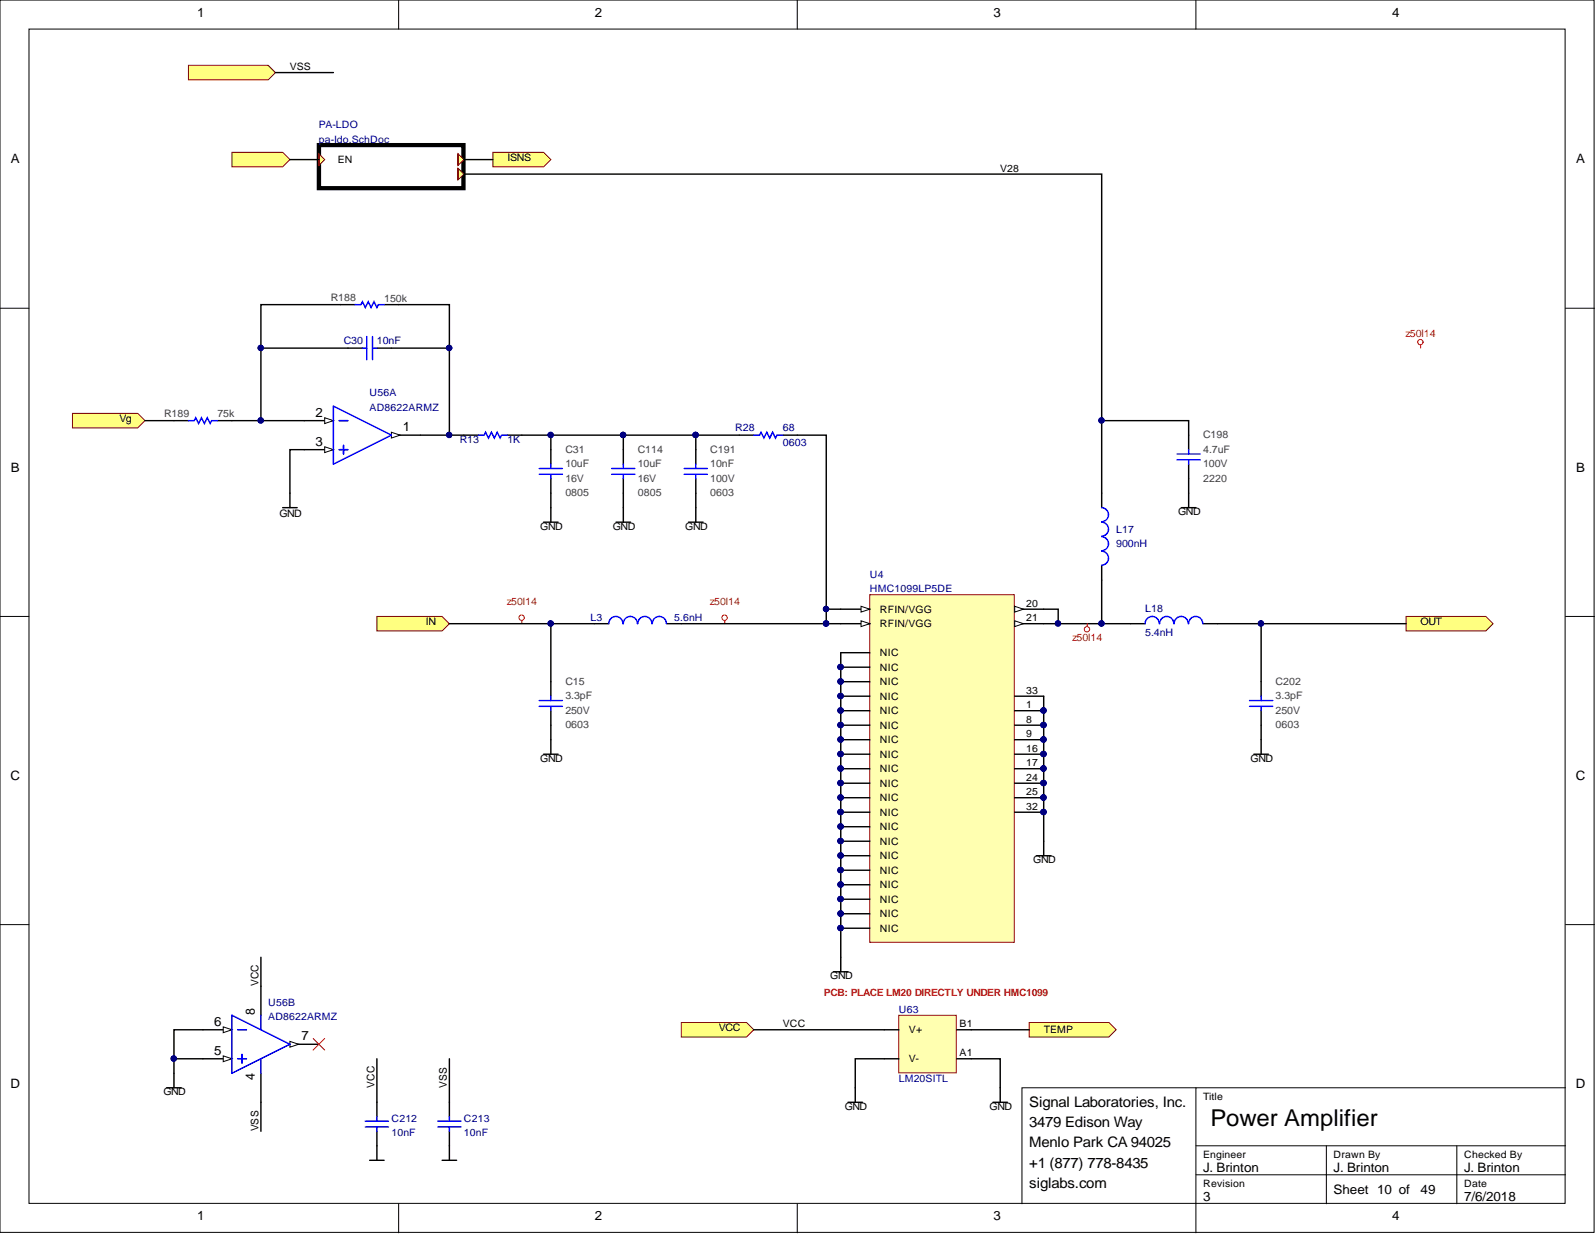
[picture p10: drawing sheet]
<svg xmlns="http://www.w3.org/2000/svg" width="279mm" height="216mm" viewBox="0 0 279 216" stroke-linecap="round" stroke-linejoin="round" font-family="sans-serif">
<g fill="#fff" stroke="#000" stroke-width=".18">
<path d="M0 0h279.1v215.6h-279.1z"/>
<path d="M5.1 5.1h268.9v205.4h-268.9z"/>
</g>
<g fill="none" stroke="#000" stroke-width=".18">
<path d="M69.8 0v5.1M139.6 0v5.1M209.4 0v5.1M0 53.9h5.1M274.1 53.9h5M0 107.9h5.1M274.1 107.9h5M0 161.8h5.1M274.1 161.8h5M209.4 190.3h-30.5v20.3M274.1 190.3h-64.7v25.4M69.8 210.6v5.1"/>
<path d="M139.6 210.6v5.1M209.4 200.5h64.7M209.4 205.5h64.7M232.2 200.5v10.1M255 200.5v10.1"/>
</g>
<g fill="#ffff80" stroke="#800000" stroke-width=".18">
<path d="M66 107.9h11.4l1.3 1.2-1.3 1.3h-11.4z" fill-rule="evenodd"/>
<path d="M246.2 107.9h13.9l1.3 1.2-1.3 1.3h-13.9z" fill-rule="evenodd"/>
<path d="M12.7 72.3h11.4l1.3 1.3-1.3 1.3h-11.4z" fill-rule="evenodd"/>
</g>
<g fill="none" stroke="#000" stroke-width=".25">
<path d="M109.1 78.7v2.5M121.8 78.7v2.5M129.4 76.1h2.6M137 76.1h2.6M208.1 76.1v2.6M107.9 91.4h2.5M109.1 83.7v2.6M109.1 88.8v2.6M120.5 91.4h2.6M121.8 83.7v2.6M121.8 88.8v2.6M192.9 86.3v2.5"/>
<path d="M192.9 99v2.5M206.8 88.8h2.6M208.1 81.2v2.5M208.1 86.3v2.5M197.9 109.1h2.6M210.6 109.1h2.6M220.8 119.3v2.5M219.5 132h2.5M220.8 124.3v2.6M220.8 129.4v2.6M148.5 192.9h2.5M149.7 190.3v2.6"/>
</g>
<g fill="none" stroke="#00f" stroke-width=".25">
<path d="M132 76.1h1l.2-.5 .5 1 .5-1 .6 1 .5-1 .5 1 .2-.5h1M206.1 79.4h4M208.1 78.7v.7M107.1 82h4.1M107.1 83h4.1M109.1 81.2v.8M109.1 83v.7M119.8 82h4M119.8 83h4M121.8 81.2v.8M121.8 83v.7M192.9 88.8a1.23 1.23 0 0 1 1.2 1.3 1.23 1.23 0 0 1-1.2 1.2"/>
<path d="M192.9 91.4a1.23 1.23 0 0 1 1.2 1.2 1.23 1.23 0 0 1-1.2 1.2M192.9 93.9a1.23 1.23 0 0 1 1.2 1.2 1.23 1.23 0 0 1-1.2 1.3M192.9 96.4a1.23 1.23 0 0 1 1.2 1.3 1.23 1.23 0 0 1-1.2 1.2M206.1 80.4h4M208.1 80.4v.8M202.9 109.1a1.23 1.23 0 0 0-1.2-1.2 1.23 1.23 0 0 0-1.2 1.2M205.5 109.1a1.23 1.23 0 0 0-1.3-1.2 1.23 1.23 0 0 0-1.2 1.2M208 109.1a1.23 1.23 0 0 0-1.2-1.2 1.23 1.23 0 0 0-1.2 1.2M210.6 109.1a1.23 1.23 0 0 0-1.3-1.2 1.23 1.23 0 0 0-1.2 1.2M218.7 122.6h4.1M218.7 123.6h4.1M220.8 121.8v.8"/>
<path d="M220.8 123.6v.7"/>
</g>
<g fill="#ffff80" stroke="#800000" stroke-width=".18">
<path d="M180.2 178.9h13.9l1.3 1.3-1.3 1.2h-13.9z" fill-rule="evenodd"/>
<path d="M119.3 178.9h11.4l1.3 1.3-1.3 1.2h-11.4z" fill-rule="evenodd"/>
</g>
<g fill="none" stroke="#f00" stroke-width=".18">
<path d="M248.7 60.4v.5M126.9 108.6v.5"/>
<circle cx="248.7" cy="59.9" r=".47"/>
<circle cx="126.8" cy="108.1" r=".47"/>
</g>
<path d="M157.3 177.6h10.1v10.1h-10.1z" fill="#ffffb0" stroke="#800000" stroke-width=".18"/>
<path d="M154.8 180.2h2.5M154.8 185.2h2.5M167.5 180.2h2.5M167.5 185.2h2.5M173.8 192.9h2.6M175.1 190.3v2.6" fill="none" stroke="#000" stroke-width=".25"/>
<path d="M55.8 25.4h25.3v7.5h-25.3z" fill="#fff" stroke="#000" stroke-width=".75"/>
<path d="M80.2 26.9l1 1-1 1z" fill="#ffff80"/>
<path d="M80.2 26.9l1 1-1 1z" fill="none" stroke="#800000" stroke-width=".18"/>
<path d="M55.8 26.9l1 1-1 1z" fill="#ffff80"/>
<path d="M55.8 26.9l1 1-1 1z" fill="none" stroke="#800000" stroke-width=".18"/>
<path d="M80.2 29.4l1 1.1-1 1z" fill="#ffff80"/>
<path d="M80.2 29.4l1 1.1-1 1z" fill="none" stroke="#800000" stroke-width=".18"/>
<g fill="#ffff80" stroke="#800000" stroke-width=".18">
<path d="M40.6 26.7h8.9l1.3 1.2-1.3 1.3h-8.9z" fill-rule="evenodd"/>
<path d="M86.3 26.7h8.9l1.2 1.2-1.2 1.3h-8.9z" fill-rule="evenodd"/>
</g>
<path d="M59.6 53.3h2.6M67.2 53.3h2.6M30.5 73.6h2.5M38.1 73.6h2.5M49.5 88.8h2.5M50.8 86.3v2.5M35.5 180.2h5.1M64.7 203h2.5M66 200.5v2.5" fill="none" stroke="#000" stroke-width=".25"/>
<path d="M62.2 53.3h1l.2-.5 .5 1 .6-1 .5 1 .5-1 .5 1 .2-.5h1M33 73.6h1l.3-.5 .5 1 .5-1 .5 1 .5-1 .5 1 .3-.5h1" fill="none" stroke="#00f" stroke-width=".25"/>
<path d="M39.1 179.7l1.5 .5-1.5 .5z" fill="#fff"/>
<path d="M39.1 179.7l1.5 .5-1.5 .5z" fill="none" stroke="#000" stroke-width=".18"/>
<path d="M35.5 185.2h5.1" fill="none" stroke="#000" stroke-width=".25"/>
<path d="M39.1 184.7l1.5 .5-1.5 .6z" fill="#fff"/>
<path d="M39.1 184.7l1.5 .5-1.5 .6z" fill="none" stroke="#000" stroke-width=".18"/>
<path d="M50.8 182.7h5" fill="none" stroke="#000" stroke-width=".25"/>
<path d="M50.8 182.2l1.5 .5-1.5 .5z" fill="#fff"/>
<path d="M50.8 182.2l1.5 .5-1.5 .5z" fill="none" stroke="#000" stroke-width=".18"/>
<path d="M53.3 73.6h5.1M45.7 172.6v5M45.7 187.8v5.1" fill="none" stroke="#000" stroke-width=".25"/>
<path d="M40.6 177.6l10.2 5.1-10.2 5.1zM45.7 177.6v2.6M41.6 180.2h1.5M41.6 185.2h1.5M42.4 184.5v1.5M45.7 185.2v2.6" fill="none" stroke="#00f" stroke-width=".25"/>
<path d="M56.8 73.1l1.6 .5-1.6 .5z" fill="#fff"/>
<path d="M56.8 73.1l1.6 .5-1.6 .5z" fill="none" stroke="#000" stroke-width=".18"/>
<path d="M53.3 78.7h5.1" fill="none" stroke="#000" stroke-width=".25"/>
<path d="M56.8 78.2l1.6 .5-1.6 .5z" fill="#fff"/>
<path d="M56.8 78.2l1.6 .5-1.6 .5z" fill="none" stroke="#000" stroke-width=".18"/>
<path d="M68.5 76.1h5.1" fill="none" stroke="#000" stroke-width=".25"/>
<path d="M68.5 75.6l1.5 .5-1.5 .5z" fill="#fff"/>
<path d="M68.5 75.6l1.5 .5-1.5 .5z" fill="none" stroke="#000" stroke-width=".18"/>
<path d="M58.4 71.1l10.1 5-10.1 5.1zM59.4 73.6h1.5M59.4 78.7h1.5M60.1 77.9v1.5M63.9 197.2h4.1M63.9 196.2h4.1M66 195.4v.8M66 197.2v.7M76.6 197.2h4.1M76.6 196.2h4.1M78.7 195.4v.8M78.7 197.2v.7" fill="none" stroke="#00f" stroke-width=".25"/>
<path d="M54.8 181.7l2 2M56.8 181.7l-2 2" fill="none" stroke="#f00" stroke-width=".18"/>
<path d="M29.2 190.3h2.5M30.5 187.8v2.5M66 192.9v2.5M66 197.9v2.6M78.7 192.9v2.5M78.7 197.9v5.1M77.4 203h2.5" fill="none" stroke="#000" stroke-width=".25"/>
<path d="M33 11.4h13.9l1.3 1.3-1.3 1.3h-13.9z" fill-rule="evenodd" fill="#ffff80" stroke="#800000" stroke-width=".18"/>
<path d="M152.3 104h25.3v60.9h-25.3z" fill="#ffffb0" stroke="#800000" stroke-width=".18"/>
<path d="M177.6 109.1h5.1M177.6 139.6h5.1M177.6 137h5.1M177.6 134.5h5.1M177.6 132h5.1M177.6 129.4h5.1M177.6 126.9h5.1M177.6 124.3h5.1M177.6 121.8h5.1M177.6 142.1h5.1" fill="none" stroke="#000" stroke-width=".25"/>
<g fill="#000080" stroke="#000080" stroke-width=".18">
<circle cx="182.7" cy="142.1" r=".47"/>
<circle cx="182.7" cy="139.5" r=".47"/>
<circle cx="182.7" cy="137" r=".47"/>
<circle cx="182.7" cy="134.5" r=".47"/>
<circle cx="182.7" cy="131.9" r=".47"/>
<circle cx="182.7" cy="129.4" r=".47"/>
<circle cx="182.7" cy="126.8" r=".47"/>
<circle cx="182.7" cy="124.3" r=".47"/>
</g>
<path d="M177.6 108.6l1.6 .5-1.6 .5z" fill="#fff"/>
<path d="M177.6 108.6l1.6 .5-1.6 .5z" fill="none" stroke="#000" stroke-width=".18"/>
<path d="M177.6 106.6h5.1" fill="none" stroke="#000" stroke-width=".25"/>
<path d="M177.6 106.1l1.6 .5-1.6 .5z" fill="#fff"/>
<path d="M177.6 106.1l1.6 .5-1.6 .5z" fill="none" stroke="#000" stroke-width=".18"/>
<g fill="none" stroke="#000" stroke-width=".25">
<path d="M147.2 119.3h5.1M147.2 116.7h5.1M147.2 114.2h5.1M147.2 109.1h5.1M147.2 139.6h5.1M147.2 137h5.1M147.2 134.5h5.1M147.2 132h5.1M147.2 129.4h5.1M147.2 126.9h5.1M147.2 124.3h5.1M147.2 121.8h5.1"/>
<path d="M147.2 159.9h5.1M147.2 157.3h5.1M147.2 154.8h5.1M147.2 152.3h5.1M147.2 149.7h5.1M147.2 147.2h5.1M147.2 144.6h5.1M147.2 142.1h5.1M147.2 162.4h5.1"/>
</g>
<g fill="#000080" stroke="#000080" stroke-width=".18">
<circle cx="147.1" cy="162.4" r=".47"/>
<circle cx="147.1" cy="159.8" r=".47"/>
<circle cx="147.1" cy="157.3" r=".47"/>
<circle cx="147.1" cy="154.8" r=".47"/>
<circle cx="147.1" cy="152.2" r=".47"/>
<circle cx="147.1" cy="149.7" r=".47"/>
<circle cx="147.1" cy="147.1" r=".47"/>
<circle cx="147.1" cy="144.6" r=".47"/>
<circle cx="147.1" cy="142.1" r=".47"/>
<circle cx="147.1" cy="139.5" r=".47"/>
<circle cx="147.1" cy="137" r=".47"/>
<circle cx="147.1" cy="134.5" r=".47"/>
<circle cx="147.1" cy="131.9" r=".47"/>
<circle cx="147.1" cy="129.4" r=".47"/>
<circle cx="147.1" cy="126.8" r=".47"/>
<circle cx="147.1" cy="124.3" r=".47"/>
<circle cx="147.1" cy="121.8" r=".47"/>
<circle cx="147.1" cy="119.2" r=".47"/>
<circle cx="147.1" cy="116.7" r=".47"/>
</g>
<path d="M150.7 108.6l1.6 .5-1.6 .5z" fill="#fff"/>
<path d="M150.7 108.6l1.6 .5-1.6 .5z" fill="none" stroke="#000" stroke-width=".18"/>
<path d="M147.2 106.6h5.1" fill="none" stroke="#000" stroke-width=".25"/>
<path d="M150.7 106.1l1.6 .5-1.6 .5z" fill="#fff"/>
<path d="M150.7 106.1l1.6 .5-1.6 .5z" fill="none" stroke="#000" stroke-width=".18"/>
<g fill="#000080" stroke="#000080" stroke-width=".18">
<circle cx="182.7" cy="142.1" r=".47"/>
<circle cx="182.7" cy="139.5" r=".47"/>
<circle cx="182.7" cy="137" r=".47"/>
<circle cx="182.7" cy="134.5" r=".47"/>
<circle cx="182.7" cy="131.9" r=".47"/>
<circle cx="182.7" cy="129.4" r=".47"/>
<circle cx="182.7" cy="126.8" r=".47"/>
<circle cx="182.7" cy="124.3" r=".47"/>
<circle cx="147.1" cy="162.4" r=".47"/>
<circle cx="147.1" cy="159.8" r=".47"/>
<circle cx="147.1" cy="157.3" r=".47"/>
<circle cx="147.1" cy="154.8" r=".47"/>
<circle cx="147.1" cy="152.2" r=".47"/>
<circle cx="147.1" cy="149.7" r=".47"/>
<circle cx="147.1" cy="147.1" r=".47"/>
<circle cx="147.1" cy="144.6" r=".47"/>
<circle cx="147.1" cy="142.1" r=".47"/>
<circle cx="147.1" cy="139.5" r=".47"/>
<circle cx="147.1" cy="137" r=".47"/>
<circle cx="147.1" cy="134.5" r=".47"/>
<circle cx="147.1" cy="131.9" r=".47"/>
<circle cx="147.1" cy="129.4" r=".47"/>
<circle cx="147.1" cy="126.8" r=".47"/>
<circle cx="147.1" cy="124.3" r=".47"/>
<circle cx="147.1" cy="121.8" r=".47"/>
<circle cx="147.1" cy="119.2" r=".47"/>
<circle cx="147.1" cy="116.7" r=".47"/>
<circle cx="220.7" cy="109.1" r=".47"/>
<circle cx="192.8" cy="73.6" r=".47"/>
<circle cx="30.4" cy="185.2" r=".47"/>
<circle cx="185.2" cy="109.1" r=".47"/>
<circle cx="192.8" cy="109.1" r=".47"/>
<circle cx="144.6" cy="106.5" r=".47"/>
<circle cx="144.6" cy="109.1" r=".47"/>
<circle cx="96.4" cy="109.1" r=".47"/>
<circle cx="78.6" cy="60.9" r=".47"/>
<circle cx="45.6" cy="60.9" r=".47"/>
<circle cx="121.8" cy="76.1" r=".47"/>
<circle cx="109.1" cy="76.1" r=".47"/>
<circle cx="96.4" cy="76.1" r=".47"/>
<circle cx="45.6" cy="73.6" r=".47"/>
<circle cx="78.6" cy="76.1" r=".47"/>
</g>
<g fill="none" stroke="#f00" stroke-width=".18">
<path d="M91.4 108.6v.5M190.3 109.1v.5"/>
<circle cx="91.3" cy="108.1" r=".47"/>
<circle cx="190.3" cy="110.1" r=".47"/>
</g>
<g fill="none" stroke="#000" stroke-width=".25">
<path d="M48.2 12.7h10.2M50.8 27.9h5M81.2 30.5h111.7v43.1M81.2 27.9h5.1M59.6 53.3h-13.9v20.3M69.8 53.3h8.9v22.8M25.4 73.6h5.1M40.6 73.6h12.7M45.7 60.9h17.7M53.3 78.7h-2.5v7.6M66 60.9h12.7M73.6 76.1h10.1"/>
<path d="M88.8 76.1h20.3M96.4 76.1v5.1M109.1 76.1h20.3M109.1 76.1v2.6M121.8 76.1v2.6M139.6 76.1h5v30.5h2.6M208.1 76.1v-2.5h-15.2v12.7M95.2 91.4h2.5M96.4 83.7v7.7M109.1 86.3v2.5M121.8 86.3v2.5M208.1 83.7v2.6"/>
<path d="M78.7 109.1h27.9M96.4 109.1v12.7M116.7 109.1h30.5M144.6 106.6v2.5M147.2 114.2v55.8M182.7 106.6h2.6v2.5M182.7 109.1h15.2M192.9 101.5v7.6M213.2 109.1h33M220.8 109.1v10.2M95.2 132h2.5M96.4 124.3v7.7"/>
<path d="M182.7 121.8v27.9M220.8 126.9v2.5M181.4 149.7h2.6M45.7 167.5v5.1M145.9 170h2.6M35.5 185.2h-5v2.6M35.5 180.2h-5v5M45.7 192.9v5M66 185.2v7.7M78.7 185.2v7.7M132 180.2h22.8M154.8 185.2h-5.1v5.1"/>
<path d="M170 185.2h5.1v5.1M170 180.2h10.2"/>
</g>
<g fill="none" stroke="#00f" stroke-width=".25">
<path d="M64.2 58.9v4M65.2 58.9v4M63.4 60.9h.8M65.2 60.9h.8M83.7 76.1h1.1l.2-.5 .5 1 .5-1 .5 1 .5-1 .5 1 .3-.5h1M94.4 82h4.1M94.4 83h4.1M96.4 81.2v.8M96.4 83v.7M109 109.1a1.23 1.23 0 0 0-1.2-1.2 1.23 1.23 0 0 0-1.2 1.2M111.6 109.1a1.23 1.23 0 0 0-1.3-1.2 1.23 1.23 0 0 0-1.2 1.2M114.1 109.1a1.23 1.23 0 0 0-1.2-1.2 1.23 1.23 0 0 0-1.2 1.2"/>
<path d="M116.7 109.1a1.23 1.23 0 0 0-1.3-1.2 1.23 1.23 0 0 0-1.2 1.2M94.4 122.6h4.1M94.4 123.6h4.1M96.4 121.8v.8M96.4 123.6v.7"/>
</g>
<text font-size="4.1" x="211.9" y="197.1">Power Amplifier</text>
<g font-size="2.5">
<text x="180.2" y="197.2">3479 Edison Way</text>
<text x="180.2" y="193.6">Signal Laboratories, Inc.</text>
<text x="180.2" y="200.7">Menlo Park CA 94025</text>
<text x="180.2" y="204.3">+1 (877) 778-8435</text>
<text x="180.2" y="207.8">siglabs.com</text>
</g>
<g font-size="2.3">
<text x="34.5" y="2.9">1</text>
<text x="104.1" y="2.9">2</text>
<text x="173.9" y="2.9">3</text>
<text x="243.7" y="2.9">4</text>
<text x="1.9" y="28.6">A</text>
<text x="275.9" y="28.6">A</text>
<text x="55.2" y="72.9">2</text>
<text x="55.2" y="78">3</text>
<text x="70.5" y="75.4">1</text>
<text x="1.9" y="82.5">B</text>
<text x="275.9" y="82.5">B</text>
<text x="1.8" y="136.4">C</text>
<text x="275.9" y="136.4">C</text>
<text x="37.5" y="179.5">6</text>
<text x="44.6" y="177.6" transform="rotate(-90 44.6 177.6)">8</text>
<text x="37.5" y="184.5">5</text>
<text x="52.8" y="182">7</text>
<text x="1.8" y="190.4">D</text>
<text x="44.6" y="189" transform="rotate(-90 44.6 189)">4</text>
<text x="275.9" y="190.4">D</text>
<text x="210.6" y="205">J. Brinton</text>
<text x="233.5" y="205">J. Brinton</text>
<text x="233.5" y="208.8">Sheet 10 of</text>
<text x="248.7" y="208.8">49</text>
<text x="256.3" y="205">J. Brinton</text>
<text x="34.5" y="213.5">1</text>
<text x="104.1" y="213.5">2</text>
<text x="173.9" y="213.5">3</text>
<text x="210.6" y="210.1">3</text>
<text x="243.7" y="213.5">4</text>
<text x="256.3" y="210.1">7/6/2018</text>
</g>
<g font-size="1.8">
<text x="50.8" y="12.3">VSS</text>
<text x="59.1" y="28.5">EN</text>
<text x="88.8" y="28.2">ISNS</text>
<text x="175.1" y="30">V28</text>
<text x="20.9" y="73.9">Vg</text>
<text x="48.9" y="90.5">GND</text>
<text x="94.6" y="92.7">GND</text>
<text x="107.3" y="92.7">GND</text>
<text x="120" y="92.7">GND</text>
<text x="206.2" y="90.1">GND</text>
<text x="154" y="107.2">RFIN/VGG</text>
<text x="179.7" y="106.2">20</text>
<text x="74.5" y="109.4">IN</text>
<text x="154" y="109.7">RFIN/VGG</text>
<text x="179.7" y="108.7">21</text>
<text x="248.7" y="109.4">OUT</text>
<text x="154" y="119.9">NIC</text>
<text x="154" y="117.3">NIC</text>
<text x="154" y="114.8">NIC</text>
<text x="154" y="124.9">NIC</text>
<text x="154" y="122.4">NIC</text>
<text x="179.7" y="123.9">1</text>
<text x="179.7" y="121.4">33</text>
<text x="154" y="130">NIC</text>
<text x="154" y="127.5">NIC</text>
<text x="179.7" y="131.5">16</text>
<text x="179.7" y="129">9</text>
<text x="179.7" y="126.5">8</text>
<text x="94.6" y="133.3">GND</text>
<text x="154" y="137.6">NIC</text>
<text x="154" y="135.1">NIC</text>
<text x="154" y="132.5">NIC</text>
<text x="179.7" y="136.6">24</text>
<text x="179.7" y="134.1">17</text>
<text x="218.9" y="133.3">GND</text>
<text x="154" y="142.7">NIC</text>
<text x="154" y="140.2">NIC</text>
<text x="179.7" y="141.7">32</text>
<text x="179.7" y="139.1">25</text>
<text x="154" y="147.8">NIC</text>
<text x="154" y="145.2">NIC</text>
<text x="154" y="155.4">NIC</text>
<text x="154" y="152.8">NIC</text>
<text x="154" y="150.3">NIC</text>
<text x="180.9" y="151">GND</text>
<text x="154" y="160.5">NIC</text>
<text x="154" y="157.9">NIC</text>
<text x="154" y="163">NIC</text>
<text x="45.3" y="172.6" transform="rotate(-90 45.3 172.6)">VCC</text>
<text x="145.3" y="171.3">GND</text>
<text x="137" y="179.7">VCC</text>
<text x="168" y="179.7">B1</text>
<text x="125.9" y="180.5">VCC</text>
<text x="159.1" y="185.8">V-</text>
<text x="159.1" y="180.8">V+</text>
<text x="168" y="184.8">A1</text>
<text x="182.7" y="180.8">TEMP</text>
<text x="28.6" y="191.6">GND</text>
<text x="65.6" y="190.3" transform="rotate(-90 65.6 190.3)">VCC</text>
<text x="78.2" y="190.3" transform="rotate(-90 78.2 190.3)">VSS</text>
<text x="45.3" y="197.9" transform="rotate(-90 45.3 197.9)">VSS</text>
<text x="147.9" y="194.2">GND</text>
<text x="173.2" y="194.2">GND</text>
<text x="210.6" y="192.4">Title</text>
<text x="210.6" y="202.6">Engineer</text>
<text x="233.5" y="202.6">Drawn By</text>
<text x="256.3" y="202.6">Checked By</text>
<text x="210.6" y="207.7">Revision</text>
<text x="256.3" y="207.7">Date</text>
</g>
<g font-size="1.8" fill="#000080">
<text x="55.8" y="22.4">PA-LDO</text>
<text x="55.8" y="25">pa-ldo.SchDoc</text>
<text x="60.2" y="60.2">C30</text>
<text x="66" y="60.2">10nF</text>
<text x="64.7" y="69.4">U56A</text>
<text x="64.7" y="71.9">AD8622ARMZ</text>
<text x="80.5" y="77.4">R13</text>
<text x="88.8" y="77.4">1K</text>
<text x="128.7" y="75.4">R28</text>
<text x="137" y="78">0603</text>
<text x="137" y="75.4">68</text>
<text x="195.4" y="95.7">900nH</text>
<text x="195.4" y="93.2">L17</text>
<text x="152.3" y="101.1">U4</text>
<text x="152.3" y="103.6">HMC1099LP5DE</text>
<text x="200.5" y="107.1">L18</text>
<text x="103.4" y="108.7">L3</text>
<text x="118" y="108.7">5.6nH</text>
<text x="200.5" y="111.2">5.4nH</text>
<text x="46.9" y="175.9">U56B</text>
<text x="46.9" y="178.5">AD8622ARMZ</text>
<text x="157.3" y="177.2">U63</text>
<text x="157.3" y="189.4">LM20SITL</text>
<text x="68.5" y="196.2">C212</text>
<text x="81.2" y="196.2">C213</text>
<text x="68.5" y="198.8">10nF</text>
<text x="81.2" y="198.8">10nF</text>
</g>
<g font-size="1.8" fill="#404040">
<text x="57.9" y="52.6">R188</text>
<text x="67.2" y="52.9">150k</text>
<text x="28.7" y="72.9">R189</text>
<text x="38.1" y="72.9">75k</text>
<text x="210.6" y="76.7">C198</text>
<text x="99" y="81.8">10uF</text>
<text x="99" y="79.2">C31</text>
<text x="111.7" y="81.8">10uF</text>
<text x="111.7" y="79.2">C114</text>
<text x="124.3" y="81.8">10nF</text>
<text x="124.3" y="79.2">C191</text>
<text x="210.6" y="81.8">100V</text>
<text x="210.6" y="79.2">4.7uF</text>
<text x="99" y="84.3">16V</text>
<text x="99" y="86.8">0805</text>
<text x="111.7" y="84.3">16V</text>
<text x="111.7" y="86.8">0805</text>
<text x="124.3" y="84.3">100V</text>
<text x="124.3" y="86.8">0603</text>
<text x="210.6" y="84.3">2220</text>
<text x="99" y="119.8">C15</text>
<text x="223.3" y="119.8">C202</text>
<text x="99" y="124.9">250V</text>
<text x="99" y="122.4">3.3pF</text>
<text x="223.3" y="124.9">250V</text>
<text x="223.3" y="122.4">3.3pF</text>
<text x="99" y="127.4">0603</text>
<text x="223.3" y="127.4">0603</text>
</g>
<g font-size="1.8" fill="#ee0e22">
<text x="246.1" y="58.9">z50l14</text>
<text x="88.7" y="105.9">z50l14</text>
<text x="124.2" y="105.9">z50l14</text>
<text x="187.7" y="112.2">z50l14</text>
<text x="144.2" y="174.3">PCB: PLACE LM20 DIRECTLY UNDER HMC1099</text>
</g>
</svg>
